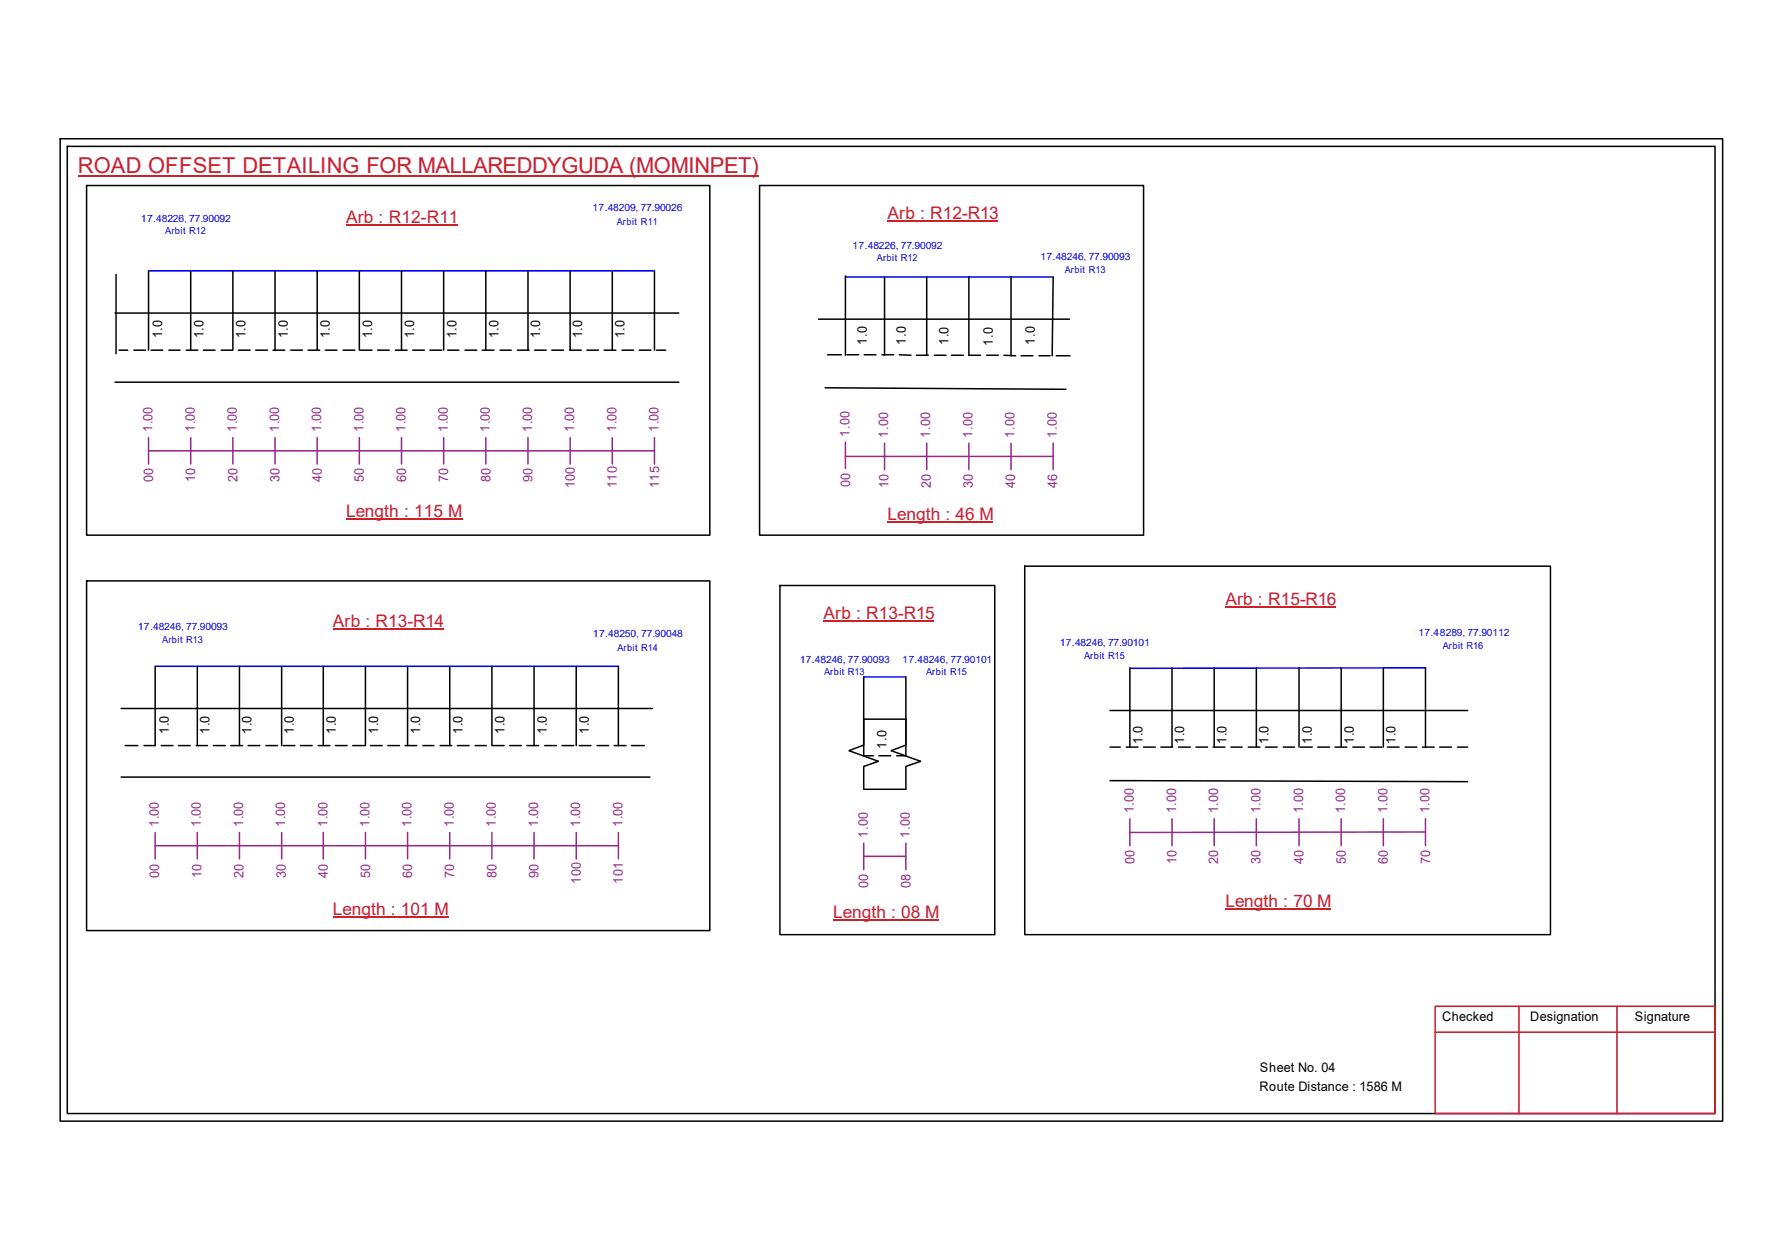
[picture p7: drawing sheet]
<svg xmlns="http://www.w3.org/2000/svg" width="297mm" height="210mm" viewBox="0 0 297 210" stroke-linecap="round" stroke-linejoin="round" font-family="sans-serif">
<g fill="none" stroke="#000" stroke-width=".25">
<path d="M10 23.1h277.1v163.7h-277.1zM11.2 24.4h274.7v161.1h-274.7zM14.4 30.9h103.9v58.3h-103.9zM126.6 30.9h64v58.3h-64zM19.2 52.2h94M19.3 45.7v13.2M19.9 58.3h1.4M22.3 58.3h2M24.8 45.1v13.2M25.2 58.3h1.9M28.1 58.3h1.9M31 58.3h2"/>
<path d="M31.8 45.1v13.2M33.9 58.3h2M36.9 58.3h1.8M38.8 45.1v13.2M39.7 58.3h2M42.6 58.3h2M45.5 58.3h2M45.8 45.1v13.2M48.5 58.3h1.9M51.3 58.3h2M52.9 45.1v13.2M54.2 58.3h2"/>
<path d="M57.2 58.3h1.9M59.9 45.1v13.2M60.1 58.3h1.9M62.9 58.3h2M65.9 58.3h2M66.9 45.1v13.2M68.8 58.3h1.9M71.7 58.3h1.9M74 45.1v13.2M74.6 58.3h1.9M77.5 58.3h2M80.4 58.3h1.9"/>
<path d="M81 45.1v13.2M83.4 58.3h1.8M86.2 58.3h2M88 45.1v13.2M89.1 58.3h2M92 58.3h1.9M95 58.3h1.9M95 45.1v13.2M97.8 58.3h2M100.7 58.3h2M102.1 45.1v13.2M103.7 58.3h1.9"/>
<path d="M106.5 58.3h2M109.1 45.1v13.2M109.4 58.3h1.6M136.4 53.2h41.9M138 59.1h2.2M140.9 46v13.2M141.2 59.1h1.9M144.1 59.1h1.9M147 59.1h2M147.4 46.1v13.1M149.9 59.1l1.9 .1M152.8 59.2h1.9"/>
<path d="M154.5 46.1v13.1M155.7 59.2h2M158.6 59.2h2M161.5 46.1v13.1h1.9M164.5 59.2h1.9M167.3 59.2l2 .1M168.5 46.1v13.2M170.2 59.3h2M173.2 59.3h1.8M175.6 46.1l-.2 13.2M176.1 59.3h2.2M19.2 63.7h94"/>
<path d="M137.5 64.6l40.2 .3M14.4 96.8h103.9v58.2h-103.9zM130 97.5h35.8v58.2h-35.8zM170.8 94.3h87.6v61.4h-87.6zM20.2 118h88.6M25.9 111v13.2h-1.9M32.9 111v13.2M39.9 111v13.2M46.9 111v13.2M53.9 111v13.2M60.9 111v13.2M67.9 111v13.2"/>
<path d="M75 111v13.2M82 111v13.2M89 111v13.2M96.1 111v13.2M103.1 111v13.2M144 119.8h7v4.3l-2.5 1 5 1.7-2.5 .9v3.8h-7v-3.8l2.4-.9-4.9-1.7 2.5-1zM144 112.8v13.1h1.6M151 112.8v13.1h-1.5M185 118.4h59.6M188.3 111.3v13.2M195.4 111.3v13.2M202.4 111.3v13.2"/>
<path d="M209.4 111.3v13.2M216.5 111.3v13.2M223.6 111.3v13.2M230.6 111.3v13.2M237.6 111.3v13.2M20.2 129.5h88.1M20.9 124.2h2.1M26.9 124.2h1.9M29.8 124.2h1.9M32.7 124.2h1.9M35.6 124.2h1.9M38.5 124.2h1.9"/>
<path d="M41.4 124.2h1.9M44.3 124.2h2M47.2 124.2h1.9M50.1 124.2h1.9M53 124.2h2M55.9 124.2h2M58.8 124.2h1.9M61.8 124.2h1.9M64.6 124.2h2M67.5 124.2h2M70.5 124.2h1.8M73.4 124.2h1.9"/>
<path d="M76.2 124.2h2M79.2 124.2h1.9M82.1 124.2h1.9M85 124.2h1.9M87.8 124.2h2M90.8 124.2h1.9M93.7 124.2h1.9M96.6 124.2h1.9M99.5 124.2h2M102.4 124.2h1.9M105.3 124.2h2.1M146.5 125.9h2"/>
<path d="M185 130l59.6 .2M185 124.5h1.7M187.7 124.5h2M190.6 124.5h2M193.5 124.5h1.9M196.5 124.5h1.9M199.3 124.5h2M202.2 124.5h2M205.2 124.5h1.8M208.1 124.5h1.9M210.9 124.5h2M213.9 124.5h1.9"/>
<path d="M216.8 124.5h1.9M219.7 124.5h1.9M222.5 124.5h2M225.5 124.5h2M228.4 124.5h1.9M231.3 124.5h1.9M234.2 124.5h2M237.1 124.5h2M240 124.5h1.9M242.9 124.5h1.7"/>
</g>
<path d="M239.2 167.6h46.7v17.9h-46.7zM239.2 172h46.7M253.2 167.6v17.9M269.5 167.6v17.9" fill="none" stroke="#cc1f26" stroke-width=".25"/>
<path d="M13 29.3h113.4" fill="none" stroke="#cd2027" stroke-width=".25"/>
<path d="M24.8 45.1h84.3M140.9 46.1h34.7M25.9 111h77.2M144 112.8h7M237.6 111.3h-49.3" fill="none" stroke="#00f" stroke-width=".25"/>
<g fill="none" stroke="#93278f" stroke-width=".25">
<path d="M24.8 75.1h84.3M24.8 72.9v4.4M31.8 72.9v4.4M38.8 72.9v4.4M45.8 72.9v4.4M52.9 72.9v4.4M59.9 72.9v4.4M66.9 72.9v4.4M74 72.9v4.4M81 72.9v4.4M88 72.9v4.4M95 72.9v4.4"/>
<path d="M102.1 72.9v4.4M109.1 72.9v4.4M140.9 76h34.7M140.9 73.7v4.4M147.4 73.8v4.4M154.5 73.8v4.4M161.5 73.8v4.4M168.5 73.8v4.4M175.6 73.8v4.4M25.9 138.7v4.4M32.9 138.7v4.4M39.9 138.7v4.4"/>
<path d="M46.9 138.7v4.4M53.9 138.7v4.4M60.9 138.7v4.4M67.9 138.7v4.4M75 138.7v4.4M82 138.7v4.4M89 138.7v4.4M96.1 138.7v4.4M103.1 138.7v4.4M188.3 136.4v4.5M195.4 136.4v4.5M202.4 136.4v4.5"/>
<path d="M209.4 136.4v4.5M216.5 136.4v4.5M223.6 136.4v4.5M230.6 136.4v4.5M237.6 138.6l-49.3 .1M237.6 136.4v4.5M25.9 140.9h77.2M144 142.7h7M144 140.5v4.4M151 140.5v4.4"/>
</g>
<path d="M57.7 37.4h18.6M148 36.8h18.4M57.7 86.5h19.4M148 87h17.6M55.5 104.8h18.5M137.3 103.5h18.4M204.3 101.1h18.4M55.5 152.8h19.2M138.9 153.3h17.6M204.3 151.4h17.6" fill="none" stroke="#cd2027" stroke-width=".17"/>
<text font-size="3.6" fill="#cd2027" x="13" y="28.9">ROAD OFFSET DETAILING FOR MALLAREDDYGUDA (MOMINPET)</text>
<g font-size="2.9" fill="#cd2027">
<text x="57.7" y="37.1">Arb : R12-R11</text>
<text x="148" y="36.5">Arb : R12-R13</text>
<text x="57.7" y="86.2">Length : 115 M</text>
<text x="148" y="86.6">Length : 46 M</text>
<text x="204.3" y="100.8">Arb : R15-R16</text>
<text x="55.5" y="104.5">Arb : R13-R14</text>
<text x="137.3" y="103.1">Arb : R13-R15</text>
<text x="55.5" y="152.5">Length : 101 M</text>
<text x="138.9" y="153">Length : 08 M</text>
<text x="204.3" y="151">Length : 70 M</text>
</g>
<g font-size="2.2">
<text x="27" y="56.4" transform="rotate(-90 27 56.4)">1.0</text>
<text x="33.9" y="56.4" transform="rotate(-90 33.9 56.4)">1.0</text>
<text x="40.9" y="56.4" transform="rotate(-90 40.9 56.4)">1.0</text>
<text x="48" y="56.4" transform="rotate(-90 48 56.4)">1.0</text>
<text x="55" y="56.4" transform="rotate(-90 55 56.4)">1.0</text>
<text x="62" y="56.4" transform="rotate(-90 62 56.4)">1.0</text>
<text x="69" y="56.4" transform="rotate(-90 69 56.4)">1.0</text>
<text x="76.1" y="56.4" transform="rotate(-90 76.1 56.4)">1.0</text>
<text x="83.1" y="56.4" transform="rotate(-90 83.1 56.4)">1.0</text>
<text x="90" y="56.4" transform="rotate(-90 90 56.4)">1.0</text>
<text x="97.1" y="56.4" transform="rotate(-90 97.1 56.4)">1.0</text>
<text x="104.1" y="56.4" transform="rotate(-90 104.1 56.4)">1.0</text>
<text x="144.5" y="57.4" transform="rotate(-90 144.5 57.4)">1.0</text>
<text x="151" y="57.4" transform="rotate(-90 151 57.4)">1.0</text>
<text x="158.1" y="57.5" transform="rotate(-90 158.1 57.5)">1.0</text>
<text x="165.5" y="57.6" transform="rotate(-90 165.5 57.6)">1.0</text>
<text x="172.5" y="57.4" transform="rotate(-90 172.5 57.4)">1.0</text>
<text x="28.1" y="122.3" transform="rotate(-90 28.1 122.3)">1.0</text>
<text x="34.9" y="122.3" transform="rotate(-90 34.9 122.3)">1.0</text>
<text x="41.9" y="122.3" transform="rotate(-90 41.9 122.3)">1.0</text>
<text x="49" y="122.3" transform="rotate(-90 49 122.3)">1.0</text>
<text x="56" y="122.3" transform="rotate(-90 56 122.3)">1.0</text>
<text x="63" y="122.3" transform="rotate(-90 63 122.3)">1.0</text>
<text x="70.1" y="122.3" transform="rotate(-90 70.1 122.3)">1.0</text>
<text x="77.1" y="122.3" transform="rotate(-90 77.1 122.3)">1.0</text>
<text x="84.1" y="122.3" transform="rotate(-90 84.1 122.3)">1.0</text>
<text x="91.1" y="122.3" transform="rotate(-90 91.1 122.3)">1.0</text>
<text x="98.2" y="122.3" transform="rotate(-90 98.2 122.3)">1.0</text>
<text x="147.8" y="124.7" transform="rotate(-90 147.8 124.7)">1.0</text>
<text x="190.5" y="124" transform="rotate(-90 190.5 124)">1.0</text>
<text x="197.4" y="124" transform="rotate(-90 197.4 124)">1.0</text>
<text x="204.4" y="124" transform="rotate(-90 204.4 124)">1.0</text>
<text x="211.5" y="124" transform="rotate(-90 211.5 124)">1.0</text>
<text x="218.6" y="124" transform="rotate(-90 218.6 124)">1.0</text>
<text x="225.7" y="124" transform="rotate(-90 225.7 124)">1.0</text>
<text x="232.6" y="124" transform="rotate(-90 232.6 124)">1.0</text>
<text x="240.4" y="170.1">Checked</text>
<text x="255.1" y="170.1">Designation</text>
<text x="272.5" y="170.1">Signature</text>
<text x="210" y="178.6">Sheet No. 04</text>
<text x="209.9" y="181.7">Route Distance : 1586 M</text>
</g>
<g font-size="2.2" fill="#93278f">
<text x="25.4" y="72" transform="rotate(-90 25.4 72)">1.00</text>
<text x="32.5" y="72" transform="rotate(-90 32.5 72)">1.00</text>
<text x="39.5" y="72" transform="rotate(-90 39.5 72)">1.00</text>
<text x="46.5" y="72" transform="rotate(-90 46.5 72)">1.00</text>
<text x="53.5" y="72" transform="rotate(-90 53.5 72)">1.00</text>
<text x="60.6" y="72" transform="rotate(-90 60.6 72)">1.00</text>
<text x="67.6" y="72" transform="rotate(-90 67.6 72)">1.00</text>
<text x="74.6" y="72" transform="rotate(-90 74.6 72)">1.00</text>
<text x="81.7" y="72" transform="rotate(-90 81.7 72)">1.00</text>
<text x="88.7" y="72" transform="rotate(-90 88.7 72)">1.00</text>
<text x="95.7" y="72" transform="rotate(-90 95.7 72)">1.00</text>
<text x="102.7" y="72" transform="rotate(-90 102.7 72)">1.00</text>
<text x="109.8" y="72" transform="rotate(-90 109.8 72)">1.00</text>
<text x="141.6" y="72.7" transform="rotate(-90 141.6 72.7)">1.00</text>
<text x="148" y="72.9" transform="rotate(-90 148 72.9)">1.00</text>
<text x="155.1" y="72.9" transform="rotate(-90 155.1 72.9)">1.00</text>
<text x="162.1" y="72.9" transform="rotate(-90 162.1 72.9)">1.00</text>
<text x="169.1" y="72.9" transform="rotate(-90 169.1 72.9)">1.00</text>
<text x="176.1" y="72.9" transform="rotate(-90 176.1 72.9)">1.00</text>
<text x="25.5" y="80.3" transform="rotate(-90 25.5 80.3)">00</text>
<text x="32.6" y="80.3" transform="rotate(-90 32.6 80.3)">10</text>
<text x="39.6" y="80.3" transform="rotate(-90 39.6 80.3)">20</text>
<text x="46.6" y="80.3" transform="rotate(-90 46.6 80.3)">30</text>
<text x="53.6" y="80.3" transform="rotate(-90 53.6 80.3)">40</text>
<text x="60.7" y="80.3" transform="rotate(-90 60.7 80.3)">50</text>
<text x="67.7" y="80.3" transform="rotate(-90 67.7 80.3)">60</text>
<text x="74.7" y="80.3" transform="rotate(-90 74.7 80.3)">70</text>
<text x="81.7" y="80.3" transform="rotate(-90 81.7 80.3)">80</text>
<text x="88.8" y="80.3" transform="rotate(-90 88.8 80.3)">90</text>
<text x="95.8" y="81.4" transform="rotate(-90 95.8 81.4)">100</text>
<text x="102.8" y="81.4" transform="rotate(-90 102.8 81.4)">110</text>
<text x="109.9" y="81.4" transform="rotate(-90 109.9 81.4)">115</text>
<text x="141.7" y="81.1" transform="rotate(-90 141.7 81.1)">00</text>
<text x="148.1" y="81.4" transform="rotate(-90 148.1 81.4)">10</text>
<text x="155.1" y="81.4" transform="rotate(-90 155.1 81.4)">20</text>
<text x="162.2" y="81.4" transform="rotate(-90 162.2 81.4)">30</text>
<text x="169.2" y="81.4" transform="rotate(-90 169.2 81.4)">40</text>
<text x="176.2" y="81.4" transform="rotate(-90 176.2 81.4)">46</text>
<text x="26.5" y="137.8" transform="rotate(-90 26.5 137.8)">1.00</text>
<text x="33.5" y="137.8" transform="rotate(-90 33.5 137.8)">1.00</text>
<text x="40.5" y="137.8" transform="rotate(-90 40.5 137.8)">1.00</text>
<text x="47.5" y="137.8" transform="rotate(-90 47.5 137.8)">1.00</text>
<text x="54.6" y="137.8" transform="rotate(-90 54.6 137.8)">1.00</text>
<text x="61.6" y="137.8" transform="rotate(-90 61.6 137.8)">1.00</text>
<text x="68.6" y="137.8" transform="rotate(-90 68.6 137.8)">1.00</text>
<text x="75.6" y="137.8" transform="rotate(-90 75.6 137.8)">1.00</text>
<text x="82.7" y="137.8" transform="rotate(-90 82.7 137.8)">1.00</text>
<text x="89.7" y="137.8" transform="rotate(-90 89.7 137.8)">1.00</text>
<text x="96.7" y="137.8" transform="rotate(-90 96.7 137.8)">1.00</text>
<text x="103.8" y="137.8" transform="rotate(-90 103.8 137.8)">1.00</text>
<text x="189" y="135.5" transform="rotate(-90 189 135.5)">1.00</text>
<text x="196" y="135.5" transform="rotate(-90 196 135.5)">1.00</text>
<text x="203.1" y="135.5" transform="rotate(-90 203.1 135.5)">1.00</text>
<text x="210.1" y="135.5" transform="rotate(-90 210.1 135.5)">1.00</text>
<text x="217.2" y="135.5" transform="rotate(-90 217.2 135.5)">1.00</text>
<text x="224.2" y="135.5" transform="rotate(-90 224.2 135.5)">1.00</text>
<text x="231.3" y="135.5" transform="rotate(-90 231.3 135.5)">1.00</text>
<text x="238.3" y="135.5" transform="rotate(-90 238.3 135.5)">1.00</text>
<text x="144.6" y="139.5" transform="rotate(-90 144.6 139.5)">1.00</text>
<text x="151.7" y="139.5" transform="rotate(-90 151.7 139.5)">1.00</text>
<text x="189.1" y="143.9" transform="rotate(-90 189.1 143.9)">00</text>
<text x="196.1" y="143.9" transform="rotate(-90 196.1 143.9)">10</text>
<text x="203.1" y="143.9" transform="rotate(-90 203.1 143.9)">20</text>
<text x="210.1" y="143.9" transform="rotate(-90 210.1 143.9)">30</text>
<text x="217.3" y="143.9" transform="rotate(-90 217.3 143.9)">40</text>
<text x="224.3" y="143.9" transform="rotate(-90 224.3 143.9)">50</text>
<text x="231.3" y="143.9" transform="rotate(-90 231.3 143.9)">60</text>
<text x="238.4" y="143.9" transform="rotate(-90 238.4 143.9)">70</text>
<text x="26.5" y="146.2" transform="rotate(-90 26.5 146.2)">00</text>
<text x="33.6" y="146.2" transform="rotate(-90 33.6 146.2)">10</text>
<text x="40.6" y="146.2" transform="rotate(-90 40.6 146.2)">20</text>
<text x="47.6" y="146.2" transform="rotate(-90 47.6 146.2)">30</text>
<text x="54.6" y="146.2" transform="rotate(-90 54.6 146.2)">40</text>
<text x="61.7" y="146.2" transform="rotate(-90 61.7 146.2)">50</text>
<text x="68.7" y="146.2" transform="rotate(-90 68.7 146.2)">60</text>
<text x="75.7" y="146.2" transform="rotate(-90 75.7 146.2)">70</text>
<text x="82.8" y="146.2" transform="rotate(-90 82.8 146.2)">80</text>
<text x="89.8" y="146.2" transform="rotate(-90 89.8 146.2)">90</text>
<text x="96.8" y="147.2" transform="rotate(-90 96.8 147.2)">100</text>
<text x="103.8" y="147.2" transform="rotate(-90 103.8 147.2)">101</text>
<text x="144.7" y="147.9" transform="rotate(-90 144.7 147.9)">00</text>
<text x="151.8" y="147.9" transform="rotate(-90 151.8 147.9)">08</text>
</g>
<g font-size="1.7" fill="#00f">
<text x="98.8" y="35.2">17.48209, 77.90026</text>
<text x="23.5" y="36.9">17.48226, 77.90092</text>
<text x="142.1" y="41.4">17.48226, 77.90092</text>
<text x="173.4" y="43.3">17.48246, 77.90093</text>
<text x="23" y="105">17.48246, 77.90093</text>
<text x="98.8" y="106.2">17.48250, 77.90048</text>
<text x="176.7" y="107.7">17.48246, 77.90101</text>
<text x="236.4" y="106">17.48289, 77.90112</text>
<text x="133.3" y="110.4">17.48246, 77.90093</text>
<text x="150.4" y="110.4">17.48246, 77.90101</text>
</g>
<g font-size="1.6" fill="#00f">
<text x="27.6" y="39">Arbit R12</text>
<text x="102.8" y="37.4">Arbit R11</text>
<text x="146.2" y="43.5">Arbit R12</text>
<text x="177.5" y="45.5">Arbit R13</text>
<text x="27" y="107.1">Arbit R13</text>
<text x="102.9" y="108.4">Arbit R14</text>
<text x="137.4" y="112.5">Arbit R13</text>
<text x="154.4" y="112.5">Arbit R15</text>
<text x="180.7" y="109.8">Arbit R15</text>
<text x="240.5" y="108.1">Arbit R16</text>
</g>
</svg>
